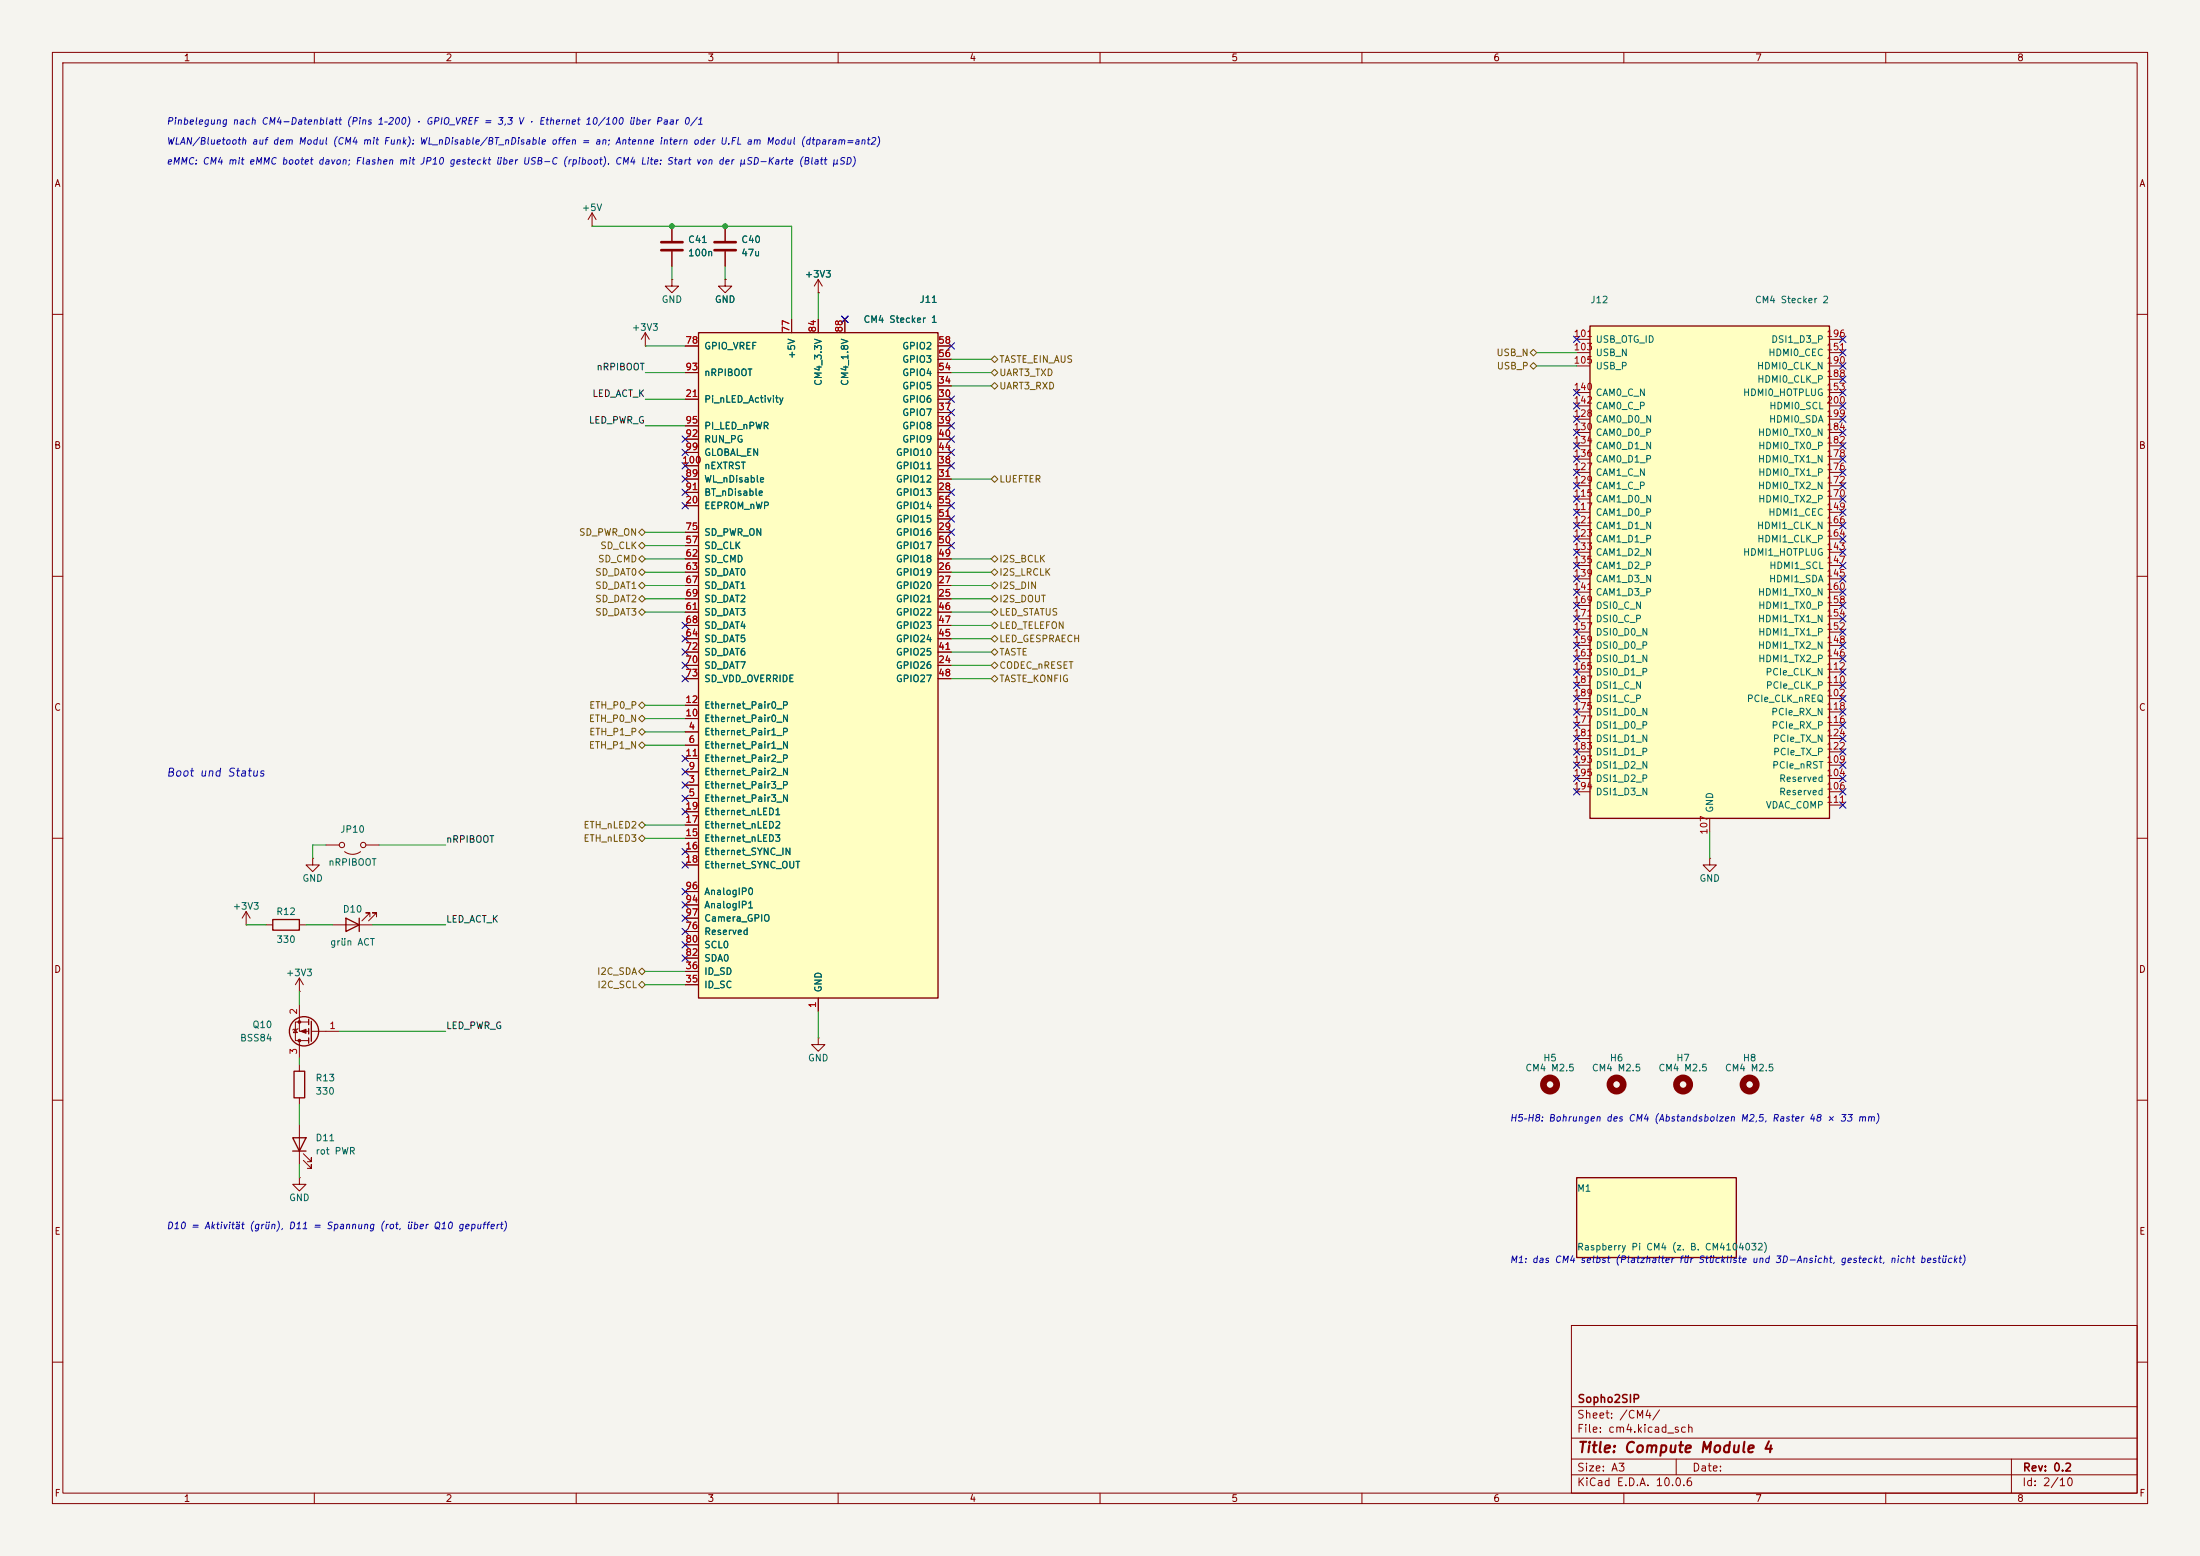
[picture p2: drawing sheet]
<svg xmlns="http://www.w3.org/2000/svg" width="420mm" height="297mm" viewBox="0 0 420 297" stroke-linecap="round" stroke-linejoin="round" font-family="sans-serif">
<path d="M0 0h420v297h-420z" fill="#f5f4ef" stroke="#f5f4ef" stroke-width=".19"/>
<g fill="none" stroke="#840000" stroke-width=".19">
<path d="M10 10h400v277h-400zM12 12h396v273h-396zM60 10v2M110 10v2M160 10v2M210 10v2M260 10v2M310 10v2M360 10v2M10 60h2M408 60h2M10 110h2"/>
<path d="M408 110h2M10 160h2M408 160h2M10 210h2M408 210h2M300 253h108v32h-108zM10 260h2M300 278.5h108M300 274.5h108M300 268.5h108M320 278.5v3M384 278.5v6.5"/>
<path d="M408 260h2M60 285v2M110 285v2M160 285v2M210 285v2M260 285v2M300 281.5h108M310 285v2M360 285v2"/>
</g>
<circle cx="308.6" cy="207" r="1.27" fill="none" stroke="#840000" stroke-width="1.3"/>
<path d="M133.3 63.5h45.8v127h-45.8z" fill="#ffffc2"/>
<g fill="none" stroke="#840000" stroke-width=".25">
<path d="M133.3 63.5h45.8v127h-45.8zM52.1 175.5h5v2h-5zM66 175.3l2.6 1.2-2.6 1.3zM68.6 175.3v2.5M58.9 194.6v1M58.9 196.3v1.1M58.9 198.1v1M59.4 194.9v3.9M55.9 217.2h2.5l-1.3 2.5zM55.9 219.7h2.5M56.1 204.5h2.1v5.1h-2.1z"/>
<circle cx="58" cy="196.8" r="2.79"/>
</g>
<g fill="none" stroke="#840000" stroke-width=".19">
<path d="M113 43.2h.1M113 40.6l-.7 1.3M113 40.6l.8 1.3M113 40.6v2.6M123.2 66h.1M123.2 63.5l-.8 1.3M123.2 63.5l.8 1.3M123.2 63.5v2.5M130.8 76.2h2.5M130.8 71.1h2.5M130.8 66h2.5M151.1 61v2.5"/>
<path d="M156.2 61v2.5M161.3 61v2.5M179.1 76.2h2.5M179.1 73.7h2.5M179.1 78.7h2.5M179.1 71.1h2.5M179.1 68.6h2.5M179.1 66h2.5M130.8 96.5h2.5M130.8 94h2.5M130.8 91.4h2.5M130.8 88.9h2.5"/>
<path d="M130.8 81.3h2.5M130.8 83.8h2.5M130.8 86.4h2.5M179.1 96.5h2.5M179.1 94h2.5M179.1 91.4h2.5M179.1 88.9h2.5M179.1 81.3h2.5M179.1 83.8h2.5M179.1 86.4h2.5M179.1 99.1h2.5M130.8 114.3h2.5"/>
<path d="M130.8 109.2h2.5M130.8 111.8h2.5M130.8 101.6h2.5M130.8 116.8h2.5M130.8 119.4h2.5M130.8 106.7h2.5M130.8 104.1h2.5M179.1 114.3h2.5M179.1 109.2h2.5M179.1 111.8h2.5M179.1 101.6h2.5M179.1 116.8h2.5"/>
<path d="M179.1 119.4h2.5M179.1 106.7h2.5M179.1 104.1h2.5M130.8 139.7h2.5M130.8 137.2h2.5M130.8 134.6h2.5M130.8 127h2.5M130.8 124.5h2.5M130.8 121.9h2.5M130.8 129.5h2.5M179.1 127h2.5M179.1 124.5h2.5"/>
<path d="M179.1 121.9h2.5M179.1 129.5h2.5M130.8 149.9h2.5M130.8 152.4h2.5M130.8 142.2h2.5M130.8 147.3h2.5M130.8 144.8h2.5M130.8 157.5h2.5M130.8 154.9h2.5M47 176.5h.1M47 174l-.8 1.3M47 174l.8 1.3"/>
<path d="M47 174v2.5M50.8 176.5h1.3M57.1 176.5h1.3M59.7 163.8v1.3h1.3l-1.3 1.3-1.3-1.3h1.3M59.7 163.8h.1M62.2 161.3h2.6M63.5 176.5h7.6M65.8 162.6a2.54 2.54 0 0 0 3 0M69.8 161.3h2.6M70.6 175v-.8h-.8h.8l-1.5 1.6M71.9 175v-.8h-.8h.8l-1.5 1.6M130.8 160h2.5"/>
<path d="M130.8 162.6h2.5M130.8 165.1h2.5M130.8 177.8h2.5M130.8 172.7h2.5M130.8 170.2h2.5M130.8 175.3h2.5M56.4 196.5l.4 .6h-.8zM56.9 196.3l-1 .3M57.1 191.8v5.1h1.8M57.1 189.2h.1M57.1 186.7v2.5M57.1 198.6v3.3"/>
<path d="M57.1 186.7l-.7 1.3M57.1 186.7l.8 1.3M58.9 195.1h-2.5v3.5h2.5M59.4 196.9h5.4M130.8 188h2.5M130.8 185.4h2.5M130.8 180.3h2.5M130.8 182.9h2.5M156.2 198.1v1.3h1.3l-1.3 1.3-1.3-1.3h1.3M156.2 198.1h.1M156.2 190.5v2.5M57.1 203.2v1.3"/>
<path d="M57.1 209.6v1.2M57.1 214.6v7.6M57.1 224.8v1.3h1.3l-1.3 1.2-1.2-1.2h1.2M57.1 224.8h.1M57.9 221.5l1.5 1.5v-.8v.8h-.7M57.9 220.2l1.5 1.5v-.7v.7h-.7"/>
<circle cx="65.3" cy="161.3" r=".51"/>
<circle cx="69.3" cy="161.3" r=".51"/>
</g>
<g fill="#840000" stroke="#840000" stroke-width=".19">
<path d="M57.4 196.9l1-.4v.7z"/>
<circle cx="57.1" cy="198.6" r=".25"/>
<circle cx="57.1" cy="195.1" r=".25"/>
</g>
<g fill="none" stroke="#840000" stroke-width="1.3">
<circle cx="295.9" cy="207" r="1.27"/>
<circle cx="321.3" cy="207" r="1.27"/>
<circle cx="334" cy="207" r="1.27"/>
</g>
<path d="M303.5 62.2h45.7v94h-45.7z" fill="#ffffc2"/>
<path d="M303.5 62.2h45.7v94h-45.7z" fill="none" stroke="#840000" stroke-width=".25"/>
<g fill="none" stroke="#840000" stroke-width=".19">
<path d="M301 64.8h2.5M301 67.3h2.5M301 69.9h2.5M301 74.9h2.5M301 77.5h2.5M349.2 64.8h2.6M349.2 67.3h2.6M349.2 69.9h2.6M349.2 74.9h2.6M349.2 77.5h2.6M349.2 72.4h2.6M301 95.3h2.5"/>
<path d="M301 97.8h2.5M301 90.2h2.5M301 80h2.5M301 92.7h2.5M301 82.6h2.5M301 85.1h2.5M301 87.6h2.5M349.2 95.3h2.6M349.2 97.8h2.6M349.2 90.2h2.6M349.2 80h2.6M349.2 92.7h2.6"/>
<path d="M349.2 82.6h2.6M349.2 85.1h2.6M349.2 87.6h2.6M301 100.3h2.5M301 102.9h2.5M301 105.4h2.5M301 108h2.5M301 110.5h2.5M301 113h2.5M301 118.1h2.5M301 115.6h2.5M349.2 100.3h2.6"/>
<path d="M349.2 102.9h2.6M349.2 105.4h2.6M349.2 108h2.6M349.2 110.5h2.6M349.2 113h2.6M349.2 118.1h2.6M349.2 115.6h2.6M301 133.4h2.5M301 130.8h2.5M301 128.3h2.5M301 138.4h2.5M301 135.9h2.5"/>
<path d="M301 125.7h2.5M301 123.2h2.5M301 120.7h2.5M349.2 133.4h2.6M349.2 130.8h2.6M349.2 128.3h2.6M349.2 138.4h2.6M349.2 135.9h2.6M349.2 125.7h2.6M349.2 123.2h2.6M349.2 120.7h2.6M301 148.6h2.5"/>
<path d="M301 151.1h2.5M301 146.1h2.5M301 143.5h2.5M301 141h2.5M326.4 156.2v2.6M349.2 148.6h2.6M349.2 151.1h2.6M349.2 146.1h2.6M349.2 153.7h2.6M349.2 143.5h2.6M349.2 141h2.6"/>
</g>
<path d="M301 224.8h30.5v15.2h-30.5z" fill="#ffffc2"/>
<path d="M301 224.8h30.5v15.2h-30.5z" fill="none" stroke="#840000" stroke-width=".25"/>
<g fill="none" stroke="#840000" stroke-width=".19">
<path d="M128.3 53.3v1.3h1.2l-1.2 1.3-1.3-1.3h1.3M128.3 53.3h.1M128.3 43.2v2.8M128.3 48v2.8M138.4 53.3v1.3h1.3l-1.3 1.3-1.2-1.3h1.2M138.4 53.3h.1M138.4 43.2v2.8M138.4 48v2.8M156.2 55.9h.1M156.2 53.3l-.8 1.3M156.2 53.3l.8 1.3M156.2 53.3v2.6"/>
<path d="M130.8 76.2h2.5M130.8 71.1h2.5M130.8 66h2.5M151.1 61v2.5M156.2 61v2.5M161.3 61v2.5M179.1 76.2h2.5M179.1 73.7h2.5M179.1 78.7h2.5M179.1 71.1h2.5M179.1 68.6h2.5M179.1 66h2.5"/>
<path d="M130.8 96.5h2.5M130.8 94h2.5M130.8 91.4h2.5M130.8 88.9h2.5M130.8 81.3h2.5M130.8 83.8h2.5M130.8 86.4h2.5M179.1 96.5h2.5M179.1 94h2.5M179.1 91.4h2.5M179.1 88.9h2.5M179.1 81.3h2.5"/>
<path d="M179.1 83.8h2.5M179.1 86.4h2.5M179.1 99.1h2.5M130.8 114.3h2.5M130.8 109.2h2.5M130.8 111.8h2.5M130.8 101.6h2.5M130.8 116.8h2.5M130.8 119.4h2.5M130.8 106.7h2.5M130.8 104.1h2.5M179.1 114.3h2.5"/>
<path d="M179.1 109.2h2.5M179.1 111.8h2.5M179.1 101.6h2.5M179.1 116.8h2.5M179.1 119.4h2.5M179.1 106.7h2.5M179.1 104.1h2.5M130.8 139.7h2.5M130.8 137.2h2.5M130.8 134.6h2.5M130.8 127h2.5M130.8 124.5h2.5"/>
<path d="M130.8 121.9h2.5M130.8 129.5h2.5M179.1 127h2.5M179.1 124.5h2.5M179.1 121.9h2.5M179.1 129.5h2.5M130.8 149.9h2.5M130.8 152.4h2.5M130.8 142.2h2.5M130.8 147.3h2.5M130.8 144.8h2.5M130.8 157.5h2.5"/>
<path d="M130.8 154.9h2.5M130.8 160h2.5M130.8 162.6h2.5M130.8 165.1h2.5M130.8 177.8h2.5M130.8 172.7h2.5M130.8 170.2h2.5M130.8 175.3h2.5M326.4 163.8v1.3h1.3l-1.3 1.3-1.3-1.3h1.3M326.4 163.8h.1M130.8 188h2.5M130.8 185.4h2.5"/>
<path d="M130.8 180.3h2.5M130.8 182.9h2.5M156.2 190.5v2.5"/>
</g>
<path d="M126.2 46.2h4.1M126.2 47.8h4.1M136.4 46.2h4.1M136.4 47.8h4.1" fill="none" stroke="#840000" stroke-width=".51"/>
<g fill="none" stroke="#725600" stroke-width=".19">
<path d="M189.2 68.6l.7-.7 .6 .7-.6 .6zM189.2 71.1l.7-.6 .6 .6-.6 .7zM189.2 73.7l.7-.7 .6 .7-.6 .6zM292.1 67.3l.6-.6 .7 .6-.7 .6zM292.1 69.9l.6-.7 .7 .7-.7 .6zM189.2 91.4l.7-.6 .6 .6-.6 .7zM121.9 116.8l.7-.6 .6 .6-.6 .7zM121.9 114.3l.7-.6 .6 .6-.6 .6zM121.9 111.8l.7-.7 .6 .7-.6 .6zM121.9 109.2l.7-.6 .6 .6-.6 .7zM121.9 101.6l.7-.6 .6 .6-.6 .6zM121.9 106.7l.7-.7 .6 .7-.6 .6z"/>
<path d="M121.9 104.1l.7-.6 .6 .6-.6 .7zM189.2 106.7l.7-.7 .6 .7-.6 .6zM189.2 109.2l.7-.6 .6 .6-.6 .7zM189.2 114.3l.7-.6 .6 .6-.6 .6zM189.2 116.8l.7-.6 .6 .6-.6 .7zM189.2 119.4l.7-.7 .6 .7-.6 .6zM189.2 111.8l.7-.7 .6 .7-.6 .6zM121.9 139.7l.7-.6 .6 .6-.6 .6zM121.9 137.2l.7-.7 .6 .7-.6 .6zM121.9 134.6l.7-.6 .6 .6-.6 .7zM189.2 129.5l.7-.6 .6 .6-.6 .7zM189.2 127l.7-.6 .6 .6-.6 .6z"/>
<path d="M189.2 121.9l.7-.6 .6 .6-.6 .7zM189.2 124.5l.7-.7 .6 .7-.6 .6zM121.9 142.2l.7-.6 .6 .6-.6 .7zM121.9 157.5l.7-.7 .6 .7-.6 .6zM121.9 160l.7-.6 .6 .6-.6 .7zM121.9 188l.7-.7 .6 .7-.6 .6zM121.9 185.4l.7-.6 .6 .6-.6 .7z"/>
</g>
<g fill="none" stroke="#009600" stroke-width=".19">
<path d="M113 43.2h38.1v17.8M128.3 50.8v2.5M138.4 50.8v2.5M156.2 55.9v5.1M123.2 66h7.6M123.2 76.2h7.6M123.2 71.1h7.6M181.6 71.1h7.6M181.6 68.6h7.6M181.6 73.7h7.6M293.4 67.3h7.6M293.4 69.9h7.6"/>
<path d="M123.2 81.3h7.6M181.6 91.4h7.6M123.2 101.6h7.6M123.2 109.2h7.6M123.2 111.8h7.6M123.2 114.3h7.6M123.2 116.8h7.6M123.2 106.7h7.6M123.2 104.1h7.6M181.6 109.2h7.6M181.6 111.8h7.6M181.6 114.3h7.6"/>
<path d="M181.6 116.8h7.6M181.6 119.4h7.6M181.6 106.7h7.6M123.2 139.7h7.6M123.2 137.2h7.6M123.2 134.6h7.6M181.6 127h7.6M181.6 124.5h7.6M181.6 121.9h7.6M181.6 129.5h7.6M123.2 142.2h7.6M123.2 157.5h7.6"/>
<path d="M326.4 158.8v5M47 176.5h3.8M58.4 176.5h5.1M62.2 161.3h-2.5v2.5M71.1 176.5h14M72.4 161.3h12.7M123.2 160h7.6M57.1 189.2v2.6M64.8 196.9h20.3M123.2 185.4h7.6M123.2 188h7.6M156.2 193v5.1"/>
<path d="M57.1 201.9v1.3M57.1 210.8v3.8M57.1 222.2v2.6"/>
</g>
<g fill="none" stroke="#000084" stroke-width=".19">
<path d="M160.7 60.4l1.2 1.2M161.9 60.4l-1.2 1.2M181 78.1l1.2 1.2M181 75.6l1.2 1.2M181 65.4l1.2 1.2M182.2 75.6l-1.2 1.2M182.2 78.1l-1.2 1.2M182.2 65.4l-1.2 1.2M300.4 76.9l1.2 1.2M300.4 74.3l1.2 1.2M300.4 79.4l1.2 1.2M300.4 64.2l1.2 1.2"/>
<path d="M301.6 76.9l-1.2 1.2M301.6 74.3l-1.2 1.2M301.6 79.4l-1.2 1.2M301.6 64.2l-1.2 1.2M351.2 76.9l1.2 1.2M351.2 79.4l1.2 1.2M351.2 69.2l1.2 1.3M351.2 71.8l1.2 1.2M351.2 74.3l1.2 1.2M351.2 66.7l1.2 1.2M351.2 64.2l1.2 1.2M352.4 76.9l-1.2 1.2"/>
<path d="M352.4 79.4l-1.2 1.2M352.4 69.2l-1.2 1.3M352.4 71.8l-1.2 1.2M352.4 74.3l-1.2 1.2M352.4 66.7l-1.2 1.2M352.4 64.2l-1.2 1.2M130.2 95.9l1.2 1.2M130.2 88.3l1.2 1.2M130.2 85.8l1.2 1.2M130.2 83.2l1.2 1.2M130.2 93.4l1.2 1.2M130.2 90.8l1.2 1.2"/>
<path d="M131.4 95.9l-1.2 1.2M131.4 88.3l-1.2 1.2M131.4 85.8l-1.2 1.2M131.4 83.2l-1.2 1.2M131.4 93.4l-1.2 1.2M131.4 90.8l-1.2 1.2M181 93.4l1.2 1.2M181 88.3l1.2 1.2M181 83.2l1.2 1.2M181 85.8l1.2 1.2M181 80.7l1.2 1.2M181 98.5l1.2 1.2"/>
<path d="M181 95.9l1.2 1.2M182.2 93.4l-1.2 1.2M182.2 88.3l-1.2 1.2M182.2 83.2l-1.2 1.2M182.2 85.8l-1.2 1.2M182.2 95.9l-1.2 1.2M182.2 80.7l-1.2 1.2M182.2 98.5l-1.2 1.2M300.4 97.2l1.2 1.2M300.4 99.7l1.2 1.2M300.4 87l1.2 1.2M300.4 84.5l1.2 1.2"/>
<path d="M300.4 81.9l1.2 1.3M300.4 92.1l1.2 1.2M300.4 89.6l1.2 1.2M300.4 94.6l1.2 1.3M301.6 97.2l-1.2 1.2M301.6 99.7l-1.2 1.2M301.6 87l-1.2 1.2M301.6 84.5l-1.2 1.2M301.6 81.9l-1.2 1.3M301.6 92.1l-1.2 1.2M301.6 89.6l-1.2 1.2M301.6 94.6l-1.2 1.3"/>
<path d="M351.2 81.9l1.2 1.3M351.2 84.5l1.2 1.2M351.2 87l1.2 1.2M351.2 89.6l1.2 1.2M351.2 92.1l1.2 1.2M351.2 94.6l1.2 1.3M351.2 97.2l1.2 1.2M351.2 99.7l1.2 1.2M352.4 99.7l-1.2 1.2M352.4 81.9l-1.2 1.3M352.4 84.5l-1.2 1.2M352.4 87l-1.2 1.2"/>
<path d="M352.4 89.6l-1.2 1.2M352.4 92.1l-1.2 1.2M352.4 94.6l-1.2 1.3M352.4 97.2l-1.2 1.2M130.2 118.8l1.2 1.2M131.4 118.8l-1.2 1.2M181 101l1.2 1.2M181 103.5l1.2 1.2M182.2 103.5l-1.2 1.2M182.2 101l-1.2 1.2M300.4 112.4l1.2 1.2M300.4 109.9l1.2 1.2"/>
<path d="M300.4 107.3l1.2 1.3M300.4 104.8l1.2 1.2M300.4 102.3l1.2 1.2M300.4 117.5l1.2 1.2M300.4 115l1.2 1.2M301.6 112.4l-1.2 1.2M301.6 109.9l-1.2 1.2M301.6 107.3l-1.2 1.3M301.6 104.8l-1.2 1.2M301.6 102.3l-1.2 1.2M301.6 117.5l-1.2 1.2M301.6 115l-1.2 1.2"/>
<path d="M351.2 104.8l1.2 1.2M351.2 109.9l1.2 1.2M351.2 102.3l1.2 1.2M351.2 107.3l1.2 1.3M351.2 117.5l1.2 1.2M351.2 115l1.2 1.2M351.2 112.4l1.2 1.2M352.4 104.8l-1.2 1.2M352.4 109.9l-1.2 1.2M352.4 102.3l-1.2 1.2M352.4 107.3l-1.2 1.3M352.4 117.5l-1.2 1.2"/>
<path d="M352.4 115l-1.2 1.2M352.4 112.4l-1.2 1.2M130.2 128.9l1.2 1.2M130.2 123.9l1.2 1.2M130.2 121.3l1.2 1.2M130.2 126.4l1.2 1.2M131.4 128.9l-1.2 1.2M131.4 123.9l-1.2 1.2M131.4 121.3l-1.2 1.2M131.4 126.4l-1.2 1.2M300.4 132.7l1.2 1.3M300.4 130.2l1.2 1.2"/>
<path d="M300.4 122.6l1.2 1.2M300.4 137.8l1.2 1.2M300.4 135.3l1.2 1.2M300.4 127.7l1.2 1.2M300.4 125.1l1.2 1.2M300.4 120l1.2 1.3M301.6 130.2l-1.2 1.2M301.6 120l-1.2 1.3M301.6 122.6l-1.2 1.2M301.6 132.7l-1.2 1.3M301.6 125.1l-1.2 1.2M301.6 137.8l-1.2 1.2"/>
<path d="M301.6 135.3l-1.2 1.2M301.6 127.7l-1.2 1.2M351.2 135.3l1.2 1.2M351.2 125.1l1.2 1.2M351.2 130.2l1.2 1.2M351.2 137.8l1.2 1.2M351.2 127.7l1.2 1.2M351.2 132.7l1.2 1.3M351.2 122.6l1.2 1.2M351.2 120l1.2 1.3M352.4 135.3l-1.2 1.2M352.4 125.1l-1.2 1.2"/>
<path d="M352.4 130.2l-1.2 1.2M352.4 137.8l-1.2 1.2M352.4 127.7l-1.2 1.2M352.4 132.7l-1.2 1.3M352.4 122.6l-1.2 1.2M352.4 120l-1.2 1.3M130.2 154.3l1.2 1.2M130.2 146.7l1.2 1.2M130.2 151.8l1.2 1.2M130.2 149.3l1.2 1.2M130.2 144.2l1.2 1.2M131.4 144.2l-1.2 1.2"/>
<path d="M131.4 154.3l-1.2 1.2M131.4 146.7l-1.2 1.2M131.4 151.8l-1.2 1.2M131.4 149.3l-1.2 1.2M300.4 150.5l1.2 1.2M300.4 148l1.2 1.2M300.4 145.4l1.2 1.3M300.4 140.4l1.2 1.2M300.4 142.9l1.2 1.2M301.6 150.5l-1.2 1.2M301.6 148l-1.2 1.2M301.6 140.4l-1.2 1.2"/>
<path d="M301.6 142.9l-1.2 1.2M301.6 145.4l-1.2 1.3M351.2 148l1.2 1.2M351.2 145.4l1.2 1.3M351.2 142.9l1.2 1.2M351.2 140.4l1.2 1.2M351.2 153.1l1.2 1.2M351.2 150.5l1.2 1.2M352.4 148l-1.2 1.2M352.4 145.4l-1.2 1.3M352.4 142.9l-1.2 1.2M352.4 140.4l-1.2 1.2"/>
<path d="M352.4 153.1l-1.2 1.2M352.4 150.5l-1.2 1.2M130.2 174.7l1.2 1.2M130.2 162l1.2 1.2M130.2 164.5l1.2 1.2M130.2 172.1l1.2 1.2M130.2 169.6l1.2 1.2M130.2 177.2l1.2 1.2M130.2 179.7l1.2 1.2M131.4 174.7l-1.2 1.2M131.4 162l-1.2 1.2M131.4 164.5l-1.2 1.2"/>
<path d="M131.4 172.1l-1.2 1.2M131.4 169.6l-1.2 1.2M131.4 177.2l-1.2 1.2M131.4 179.7l-1.2 1.2M130.2 182.3l1.2 1.2M131.4 182.3l-1.2 1.2"/>
</g>
<g fill="#009600" stroke="#009600" stroke-width=".19">
<circle cx="138.4" cy="43.2" r=".46"/>
<circle cx="128.3" cy="43.2" r=".46"/>
</g>
<text font-size="2" fill="#840000" x="301" y="277.8">Title: Compute Module 4</text>
<text font-size="1.5" fill="#0000c2" x="31.6" y="148.6">Boot und Status</text>
<g font-size="1.5" fill="#840000">
<text x="301" y="268.1">Sopho2SIP</text>
<text x="300.9" y="273.8">File: cm4.kicad_sch</text>
<text x="300.9" y="271.1">Sheet: /CM4/</text>
<text x="300.9" y="281.2">Size: A3</text>
<text x="322.9" y="281.2">Date:</text>
<text x="386" y="281.2">Rev: 0.2</text>
<text x="300.9" y="284">KiCad E.D.A. 10.0.6</text>
<text x="385.9" y="284">Id: 2/10</text>
</g>
<g font-size="1.3" fill="#840000">
<text x="35" y="12">1</text>
<text x="85" y="12">2</text>
<text x="135" y="12">3</text>
<text x="185" y="12">4</text>
<text x="235" y="12">5</text>
<text x="285" y="12">6</text>
<text x="335" y="12">7</text>
<text x="385" y="12">8</text>
<text x="10.3" y="36">A</text>
<text x="408.3" y="36">A</text>
<text x="10.2" y="86">B</text>
<text x="408.2" y="86">B</text>
<text x="10.2" y="136">C</text>
<text x="408.2" y="136">C</text>
<text x="10.2" y="186">D</text>
<text x="408.2" y="186">D</text>
<text x="10.3" y="236">E</text>
<text x="408.3" y="236">E</text>
<text x="10.3" y="286">F</text>
<text x="35" y="287">1</text>
<text x="85" y="287">2</text>
<text x="135" y="287">3</text>
<text x="185" y="287">4</text>
<text x="235" y="287">5</text>
<text x="285" y="287">6</text>
<text x="335" y="287">7</text>
<text x="385" y="287">8</text>
<text x="408.3" y="286">F</text>
</g>
<g font-size="1.3" fill="#0000c2">
<text x="31.7" y="27.9">WLAN/Bluetooth auf dem Modul (CM4 mit Funk): WL_nDisable/BT_nDisable offen = an; Antenne intern oder U.FL am Modul (dtparam=ant2)</text>
<text x="31.7" y="24.1">Pinbelegung nach CM4-Datenblatt (Pins 1–200) · GPIO_VREF = 3,3 V · Ethernet 10/100 über Paar 0/1</text>
<text x="31.7" y="31.7">eMMC: CM4 mit eMMC bootet davon; Flashen mit JP10 gesteckt über USB-C (rpiboot).</text>
<text x="117.2" y="31.7">CM4 Lite: Start von der µSD-Karte (Blatt µSD)</text>
<text x="288.1" y="214.4">H5–H8: Bohrungen des CM4 (Abstandsbolzen M2,5,</text>
<text x="338.2" y="214.4">Raster 48 × 33 mm)</text>
<text x="31.7" y="234.9">D10 = Aktivität (grün),</text>
<text x="55" y="234.9">D11 = Spannung (rot,</text>
<text x="77.4" y="234.9">über Q10 gepuffert)</text>
<text x="288.1" y="241.4">M1: das CM4 selbst (Platzhalter für Stückliste und 3D-Ansicht,</text>
<text x="351.2" y="241.4">gesteckt,</text>
<text x="360.7" y="241.4">nicht bestückt)</text>
</g>
<g font-size="1.3" fill="#006464">
<text x="111" y="40.6">+5V</text>
<text x="131.3" y="46.7">C41</text>
<text x="141.4" y="46.7">C40</text>
<text x="131.3" y="49.2">100n</text>
<text x="141.4" y="49.2">47u</text>
<text x="153.5" y="53.3">+3V3</text>
<text x="126.2" y="58.1">GND</text>
<text x="136.4" y="58.1">GND</text>
<text x="175.4" y="58.1">J11</text>
<text x="303.5" y="58.2">J12</text>
<text x="334.9" y="58.2">CM4 Stecker 2</text>
<text x="120.5" y="63.4">+3V3</text>
<text x="164.7" y="61.9">CM4 Stecker 1</text>
<text x="304.5" y="65.7">USB_OTG_ID</text>
<text x="338" y="65.7">DSI1_D3_P</text>
<text x="134.3" y="67">GPIO_VREF</text>
<text x="152.1" y="68.6" transform="rotate(-90 152.1 68.6)">+5V</text>
<text x="172.1" y="69.5">GPIO3</text>
<text x="172.1" y="67">GPIO2</text>
<text x="304.5" y="68.3">USB_N</text>
<text x="304.5" y="70.8">USB_P</text>
<text x="335.3" y="70.8">HDMI0_CLK_N</text>
<text x="337.5" y="68.3">HDMI0_CEC</text>
<text x="134.3" y="77.2">Pi_nLED_Activity</text>
<text x="134.3" y="72.1">nRPIBOOT</text>
<text x="157.2" y="73.8" transform="rotate(-90 157.2 73.8)">CM4_3.3V</text>
<text x="162.3" y="73.8" transform="rotate(-90 162.3 73.8)">CM4_1.8V</text>
<text x="172.1" y="77.2">GPIO6</text>
<text x="172.1" y="74.6">GPIO5</text>
<text x="172.1" y="72.1">GPIO4</text>
<text x="304.5" y="75.9">CAM0_C_N</text>
<text x="332.6" y="75.9">HDMI0_HOTPLUG</text>
<text x="335.4" y="73.4">HDMI0_CLK_P</text>
<text x="134.3" y="82.2">PI_LED_nPWR</text>
<text x="172.1" y="79.7">GPIO7</text>
<text x="172.1" y="82.2">GPIO8</text>
<text x="304.5" y="81">CAM0_D0_N</text>
<text x="304.5" y="83.5">CAM0_D0_P</text>
<text x="304.5" y="78.4">CAM0_C_P</text>
<text x="335.5" y="83.5">HDMI0_TX0_N</text>
<text x="337.6" y="81">HDMI0_SDA</text>
<text x="337.7" y="78.4">HDMI0_SCL</text>
<text x="134.3" y="84.8">RUN_PG</text>
<text x="134.3" y="87.3">GLOBAL_EN</text>
<text x="134.3" y="89.9">nEXTRST</text>
<text x="170.9" y="89.9">GPIO11</text>
<text x="170.9" y="87.3">GPIO10</text>
<text x="172.1" y="84.8">GPIO9</text>
<text x="304.5" y="86.1">CAM0_D1_N</text>
<text x="304.5" y="88.6">CAM0_D1_P</text>
<text x="335.5" y="88.6">HDMI0_TX1_N</text>
<text x="335.5" y="86.1">HDMI0_TX0_P</text>
<text x="134.3" y="92.4">WL_nDisable</text>
<text x="134.3" y="94.9">BT_nDisable</text>
<text x="170.9" y="94.9">GPIO13</text>
<text x="170.9" y="92.4">GPIO12</text>
<text x="304.5" y="91.1">CAM1_C_N</text>
<text x="304.5" y="93.7">CAM1_C_P</text>
<text x="335.5" y="93.7">HDMI0_TX2_N</text>
<text x="335.5" y="91.1">HDMI0_TX1_P</text>
<text x="134.3" y="97.5">EEPROM_nWP</text>
<text x="170.9" y="100">GPIO15</text>
<text x="170.9" y="97.5">GPIO14</text>
<text x="304.5" y="96.2">CAM1_D0_N</text>
<text x="304.5" y="98.8">CAM1_D0_P</text>
<text x="304.5" y="101.3">CAM1_D1_N</text>
<text x="335.3" y="101.3">HDMI1_CLK_N</text>
<text x="335.5" y="96.2">HDMI0_TX2_P</text>
<text x="337.5" y="98.8">HDMI1_CEC</text>
<text x="134.3" y="105.1">SD_CLK</text>
<text x="134.3" y="107.6">SD_CMD</text>
<text x="134.3" y="102.6">SD_PWR_ON</text>
<text x="170.9" y="102.6">GPIO16</text>
<text x="170.9" y="107.6">GPIO18</text>
<text x="170.9" y="105.1">GPIO17</text>
<text x="304.5" y="103.8">CAM1_D1_P</text>
<text x="304.5" y="106.4">CAM1_D2_N</text>
<text x="332.6" y="106.4">HDMI1_HOTPLUG</text>
<text x="335.4" y="103.8">HDMI1_CLK_P</text>
<text x="134.3" y="110.2">SD_DAT0</text>
<text x="134.3" y="112.7">SD_DAT1</text>
<text x="170.9" y="110.2">GPIO19</text>
<text x="170.9" y="112.7">GPIO20</text>
<text x="304.5" y="108.9">CAM1_D2_P</text>
<text x="304.5" y="111.5">CAM1_D3_N</text>
<text x="304.5" y="114">CAM1_D3_P</text>
<text x="335.5" y="114">HDMI1_TX0_N</text>
<text x="337.6" y="111.5">HDMI1_SDA</text>
<text x="337.7" y="108.9">HDMI1_SCL</text>
<text x="134.3" y="117.8">SD_DAT3</text>
<text x="134.3" y="115.3">SD_DAT2</text>
<text x="170.9" y="115.3">GPIO21</text>
<text x="170.9" y="117.8">GPIO22</text>
<text x="304.5" y="116.5">DSI0_C_N</text>
<text x="304.5" y="119.1">DSI0_C_P</text>
<text x="335.5" y="119.1">HDMI1_TX1_N</text>
<text x="335.5" y="116.5">HDMI1_TX0_P</text>
<text x="134.3" y="122.9">SD_DAT5</text>
<text x="134.3" y="120.3">SD_DAT4</text>
<text x="134.3" y="125.4">SD_DAT6</text>
<text x="170.9" y="125.4">GPIO25</text>
<text x="170.9" y="122.9">GPIO24</text>
<text x="170.9" y="120.3">GPIO23</text>
<text x="304.5" y="121.6">DSI0_D0_N</text>
<text x="304.5" y="124.2">DSI0_D0_P</text>
<text x="335.5" y="124.2">HDMI1_TX2_N</text>
<text x="335.5" y="121.6">HDMI1_TX1_P</text>
<text x="134.3" y="128">SD_DAT7</text>
<text x="134.3" y="130.5">SD_VDD_OVERRIDE</text>
<text x="170.9" y="128">GPIO26</text>
<text x="170.9" y="130.5">GPIO27</text>
<text x="304.5" y="126.7">DSI0_D1_N</text>
<text x="304.5" y="129.2">DSI0_D1_P</text>
<text x="304.5" y="131.8">DSI1_C_N</text>
<text x="335.5" y="126.7">HDMI1_TX2_P</text>
<text x="336.9" y="129.2">PCIe_CLK_N</text>
<text x="337" y="131.8">PCIe_CLK_P</text>
<text x="134.3" y="135.6">Ethernet_Pair0_P</text>
<text x="304.5" y="136.9">DSI1_D0_N</text>
<text x="304.5" y="134.3">DSI1_C_P</text>
<text x="333.4" y="134.3">PCIe_CLK_nREQ</text>
<text x="338" y="136.9">PCIe_RX_N</text>
<text x="134.3" y="140.7">Ethernet_Pair1_P</text>
<text x="134.3" y="143.2">Ethernet_Pair1_N</text>
<text x="134.3" y="138.1">Ethernet_Pair0_N</text>
<text x="304.5" y="139.4">DSI1_D0_P</text>
<text x="304.5" y="141.9">DSI1_D1_N</text>
<text x="338.1" y="139.4">PCIe_RX_P</text>
<text x="338.3" y="141.9">PCIe_TX_N</text>
<text x="134.3" y="148.3">Ethernet_Pair2_N</text>
<text x="134.3" y="145.7">Ethernet_Pair2_P</text>
<text x="304.5" y="144.5">DSI1_D1_P</text>
<text x="304.5" y="147">DSI1_D2_N</text>
<text x="304.5" y="149.6">DSI1_D2_P</text>
<text x="338.2" y="147">PCIe_nRST</text>
<text x="338.4" y="144.5">PCIe_TX_P</text>
<text x="339.5" y="149.6">Reserved</text>
<text x="134.3" y="150.8">Ethernet_Pair3_P</text>
<text x="134.3" y="153.4">Ethernet_Pair3_N</text>
<text x="134.3" y="155.9">Ethernet_nLED1</text>
<text x="304.5" y="152.1">DSI1_D3_N</text>
<text x="327.4" y="155.2" transform="rotate(-90 327.4 155.2)">GND</text>
<text x="337" y="154.6">VDAC_COMP</text>
<text x="339.5" y="152.1">Reserved</text>
<text x="64.9" y="159.3">JP10</text>
<text x="134.3" y="161">Ethernet_nLED3</text>
<text x="134.3" y="158.4">Ethernet_nLED2</text>
<text x="62.6" y="165.6">nRPIBOOT</text>
<text x="134.3" y="163.5">Ethernet_SYNC_IN</text>
<text x="134.3" y="166.1">Ethernet_SYNC_OUT</text>
<text x="44.3" y="173.9">+3V3</text>
<text x="57.6" y="168.6">GND</text>
<text x="134.3" y="173.7">AnalogIP1</text>
<text x="134.3" y="171.1">AnalogIP0</text>
<text x="324.3" y="168.6">GND</text>
<text x="52.6" y="175">R12</text>
<text x="65.3" y="174.5">D10</text>
<text x="134.3" y="178.8">Reserved</text>
<text x="134.3" y="176.2">Camera_GPIO</text>
<text x="52.7" y="180.3">330</text>
<text x="62.9" y="180.8">grün ACT</text>
<text x="134.3" y="181.3">SCL0</text>
<text x="134.3" y="183.8">SDA0</text>
<text x="54.5" y="186.6">+3V3</text>
<text x="134.3" y="188.9">ID_SC</text>
<text x="134.3" y="186.4">ID_SD</text>
<text x="157.2" y="189.5" transform="rotate(-90 157.2 189.5)">GND</text>
<text x="48.1" y="196.5">Q10</text>
<text x="45.7" y="199.1">BSS84</text>
<text x="154.1" y="202.9">GND</text>
<text x="294.5" y="202.9">H5</text>
<text x="307.2" y="202.9">H6</text>
<text x="319.9" y="202.9">H7</text>
<text x="332.6" y="202.9">H8</text>
<text x="60.1" y="206.7">R13</text>
<text x="60.1" y="209.2">330</text>
<text x="291.1" y="204.8">CM4 M2.5</text>
<text x="303.8" y="204.8">CM4 M2.5</text>
<text x="316.5" y="204.8">CM4 M2.5</text>
<text x="329.2" y="204.8">CM4 M2.5</text>
<text x="60.1" y="218.1">D11</text>
<text x="60.1" y="220.7">rot PWR</text>
<text x="301" y="227.8">M1</text>
<text x="55.1" y="229.6">GND</text>
<text x="301" y="239">Raspberry Pi CM4 (z. B. CM4104032)</text>
</g>
<g font-size="1.3" fill="#a90000">
<text x="130.7" y="65.9">78</text>
<text x="151" y="63.6" transform="rotate(-90 151 63.6)">77</text>
<text x="156.1" y="63.6" transform="rotate(-90 156.1 63.6)">84</text>
<text x="161.2" y="63.6" transform="rotate(-90 161.2 63.6)">88</text>
<text x="179" y="65.9">58</text>
<text x="300.3" y="64.6">101</text>
<text x="348.6" y="64.6">196</text>
<text x="130.7" y="71">93</text>
<text x="179" y="71">54</text>
<text x="179" y="68.4">56</text>
<text x="300.3" y="67.2">103</text>
<text x="300.3" y="69.7">105</text>
<text x="348.6" y="67.2">151</text>
<text x="348.6" y="69.7">190</text>
<text x="130.7" y="76.1">21</text>
<text x="179" y="76.1">30</text>
<text x="179" y="73.5">34</text>
<text x="300.3" y="74.8">140</text>
<text x="300.3" y="77.3">142</text>
<text x="348.6" y="74.8">153</text>
<text x="348.6" y="72.3">188</text>
<text x="348.6" y="77.3">200</text>
<text x="130.7" y="83.7">92</text>
<text x="130.7" y="81.1">95</text>
<text x="179" y="78.6">37</text>
<text x="179" y="81.1">39</text>
<text x="179" y="83.7">40</text>
<text x="300.3" y="79.9">128</text>
<text x="300.3" y="82.4">130</text>
<text x="348.6" y="82.4">184</text>
<text x="348.6" y="79.9">199</text>
<text x="130.1" y="88.8">100</text>
<text x="130.7" y="86.2">99</text>
<text x="179" y="88.8">38</text>
<text x="179" y="86.2">44</text>
<text x="300.3" y="85">134</text>
<text x="300.3" y="87.5">136</text>
<text x="348.6" y="87.5">178</text>
<text x="348.6" y="85">182</text>
<text x="130.7" y="91.3">89</text>
<text x="130.7" y="93.8">91</text>
<text x="179" y="93.8">28</text>
<text x="179" y="91.3">31</text>
<text x="300.3" y="95.1">115</text>
<text x="300.3" y="90">127</text>
<text x="300.3" y="92.6">129</text>
<text x="348.6" y="95.1">170</text>
<text x="348.6" y="92.6">172</text>
<text x="348.6" y="90">176</text>
<text x="130.7" y="96.4">20</text>
<text x="130.7" y="101.5">75</text>
<text x="179" y="101.5">29</text>
<text x="179" y="98.9">51</text>
<text x="179" y="96.4">55</text>
<text x="300.3" y="97.7">117</text>
<text x="300.3" y="100.2">121</text>
<text x="348.6" y="97.7">149</text>
<text x="348.6" y="100.2">166</text>
<text x="130.7" y="104">57</text>
<text x="130.7" y="106.5">62</text>
<text x="179" y="106.5">49</text>
<text x="179" y="104">50</text>
<text x="300.3" y="102.7">123</text>
<text x="300.3" y="105.3">133</text>
<text x="300.3" y="107.8">135</text>
<text x="348.6" y="105.3">143</text>
<text x="348.6" y="107.8">147</text>
<text x="348.6" y="102.7">164</text>
<text x="130.7" y="109.1">63</text>
<text x="130.7" y="111.6">67</text>
<text x="179" y="109.1">26</text>
<text x="179" y="111.6">27</text>
<text x="300.3" y="110.4">139</text>
<text x="300.3" y="112.9">141</text>
<text x="348.6" y="110.4">145</text>
<text x="348.6" y="112.9">160</text>
<text x="130.7" y="116.7">61</text>
<text x="130.7" y="119.2">68</text>
<text x="130.7" y="114.2">69</text>
<text x="179" y="114.2">25</text>
<text x="179" y="116.7">46</text>
<text x="179" y="119.2">47</text>
<text x="300.3" y="115.4">169</text>
<text x="300.3" y="118">171</text>
<text x="348.6" y="118">154</text>
<text x="348.6" y="115.4">158</text>
<text x="130.7" y="121.8">64</text>
<text x="130.7" y="124.3">72</text>
<text x="179" y="124.3">41</text>
<text x="179" y="121.8">45</text>
<text x="300.3" y="120.5">157</text>
<text x="300.3" y="123.1">159</text>
<text x="300.3" y="125.6">163</text>
<text x="348.6" y="125.6">146</text>
<text x="348.6" y="123.1">148</text>
<text x="348.6" y="120.5">152</text>
<text x="130.7" y="126.9">70</text>
<text x="130.7" y="129.4">73</text>
<text x="179" y="126.9">24</text>
<text x="179" y="129.4">48</text>
<text x="300.3" y="128.1">165</text>
<text x="300.3" y="130.7">187</text>
<text x="348.6" y="130.7">110</text>
<text x="348.6" y="128.1">112</text>
<text x="130.7" y="137">10</text>
<text x="130.7" y="134.5">12</text>
<text x="300.3" y="135.8">175</text>
<text x="300.3" y="133.2">189</text>
<text x="348.6" y="133.2">102</text>
<text x="348.6" y="135.8">118</text>
<text x="131.3" y="139.6">4</text>
<text x="131.3" y="142.1">6</text>
<text x="300.3" y="138.3">177</text>
<text x="300.3" y="140.8">181</text>
<text x="300.3" y="143.4">183</text>
<text x="348.6" y="138.3">116</text>
<text x="348.6" y="143.4">122</text>
<text x="348.6" y="140.8">124</text>
<text x="130.7" y="144.6">11</text>
<text x="131.3" y="149.7">3</text>
<text x="131.3" y="147.2">9</text>
<text x="300.3" y="145.9">193</text>
<text x="300.3" y="148.5">195</text>
<text x="348.6" y="148.5">104</text>
<text x="348.6" y="145.9">109</text>
<text x="130.7" y="154.8">19</text>
<text x="131.3" y="152.3">5</text>
<text x="300.3" y="151">194</text>
<text x="348.6" y="151">106</text>
<text x="348.6" y="153.5">111</text>
<text x="130.7" y="159.9">15</text>
<text x="130.7" y="157.3">17</text>
<text x="326.3" y="159.4" transform="rotate(-90 326.3 159.4)">107</text>
<text x="130.7" y="162.4">16</text>
<text x="130.7" y="165">18</text>
<text x="130.7" y="172.6">94</text>
<text x="130.7" y="170">96</text>
<text x="130.7" y="177.7">76</text>
<text x="130.7" y="175.1">97</text>
<text x="130.7" y="185.3">36</text>
<text x="130.7" y="180.2">80</text>
<text x="130.7" y="182.7">82</text>
<text x="130.7" y="187.8">35</text>
<text x="57" y="193.8" transform="rotate(-90 57 193.8)">2</text>
<text x="62.8" y="196.7">1</text>
<text x="156.1" y="192.5" transform="rotate(-90 156.1 192.5)">1</text>
<text x="57" y="201.4" transform="rotate(-90 57 201.4)">3</text>
</g>
<g font-size="1.3" fill="#0f0f0f">
<text x="113.8" y="71">nRPIBOOT</text>
<text x="113" y="76.1">LED_ACT_K</text>
<text x="112.3" y="81.2">LED_PWR_G</text>
<text x="85.1" y="161.2">nRPIBOOT</text>
<text x="85.1" y="176.4">LED_ACT_K</text>
<text x="85.1" y="196.7">LED_PWR_G</text>
</g>
<g font-size="1.3" fill="#725600">
<text x="190.7" y="69.5">TASTE_EIN_AUS</text>
<text x="285.6" y="68.3">USB_N</text>
<text x="285.6" y="70.8">USB_P</text>
<text x="190.7" y="72.1">UART3_TXD</text>
<text x="190.7" y="74.6">UART3_RXD</text>
<text x="190.7" y="92.4">LUEFTER</text>
<text x="110.4" y="102.6">SD_PWR_ON</text>
<text x="114.1" y="107.6">SD_CMD</text>
<text x="114.5" y="105.1">SD_CLK</text>
<text x="190.7" y="107.6">I2S_BCLK</text>
<text x="113.5" y="112.7">SD_DAT1</text>
<text x="113.5" y="110.2">SD_DAT0</text>
<text x="190.7" y="110.2">I2S_LRCLK</text>
<text x="190.7" y="112.7">I2S_DIN</text>
<text x="113.5" y="117.8">SD_DAT3</text>
<text x="113.5" y="115.3">SD_DAT2</text>
<text x="190.7" y="115.3">I2S_DOUT</text>
<text x="190.7" y="117.8">LED_STATUS</text>
<text x="190.7" y="120.3">LED_TELEFON</text>
<text x="190.7" y="122.9">LED_GESPRAECH</text>
<text x="190.7" y="125.4">TASTE</text>
<text x="190.7" y="130.5">TASTE_KONFIG</text>
<text x="190.7" y="128">CODEC_nRESET</text>
<text x="112.4" y="135.6">ETH_P0_P</text>
<text x="112.3" y="143.2">ETH_P1_N</text>
<text x="112.3" y="138.1">ETH_P0_N</text>
<text x="112.4" y="140.7">ETH_P1_P</text>
<text x="111.3" y="161">ETH_nLED3</text>
<text x="111.3" y="158.4">ETH_nLED2</text>
<text x="113.9" y="186.4">I2C_SDA</text>
<text x="113.9" y="188.9">I2C_SCL</text>
</g>
</svg>
